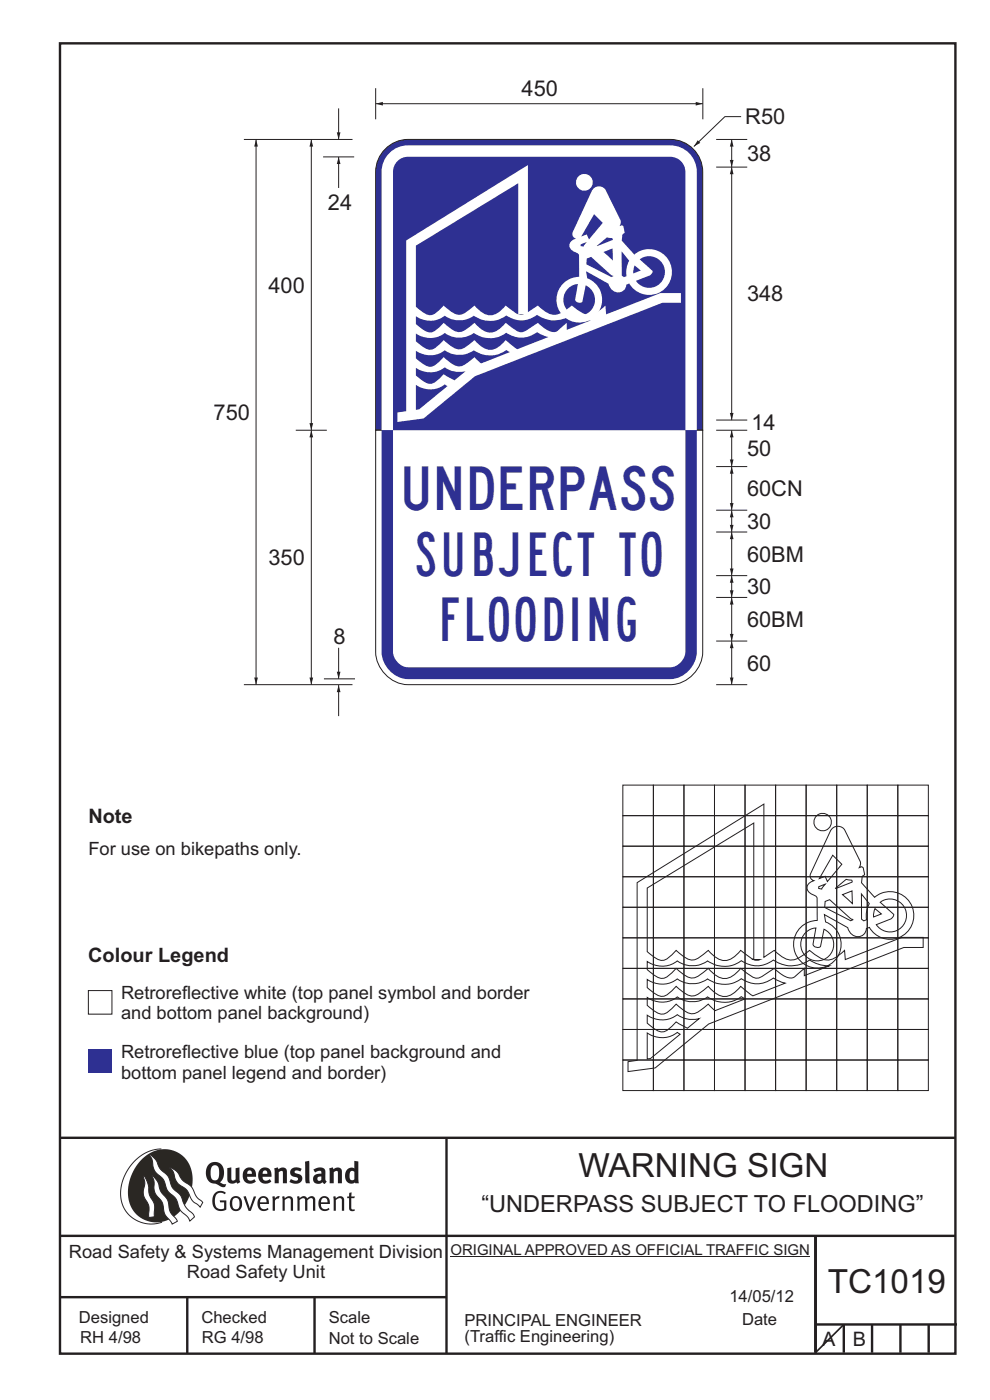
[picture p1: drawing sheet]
<svg xmlns="http://www.w3.org/2000/svg" width="210mm" height="297mm" viewBox="0 0 210 297" stroke-linecap="round" stroke-linejoin="round" font-family="sans-serif">
<g fill="none" stroke="#231f20" stroke-width=".51">
<path d="M12.7 9.2h190v278h-190zM12.7 241.4h190M94.7 241.4v45.8M12.7 275.2h82M12.7 262.2h190.1M39.7 275.2v12M66.7 275.2v12M173 262.2v24.8M173 281h30M179 281v6M185 281v6M191 281v6"/>
<path d="M197 281v6"/>
</g>
<path d="M95.5 266.7h76.3" fill="none" stroke="#231f20" stroke-width=".21"/>
<path d="M34.2 243.8a9.5 9.5 0 0 0-8.6 10.4 6.5 6.5 0 0 0 8.8 5.1" fill="none" stroke="#2a2723" stroke-width=".21"/>
<path d="M30.1 246a6.1 6.1 0 0 1 7.3-1.6 6.1 6.1 0 0 1 3.4 6.6 8.8 8.8 0 0 1-7.1 8.3 6.1 6.1 0 0 1-6.5-7.4 10.5 10.5 0 0 1 2.9-5.9z" fill-rule="evenodd" fill="#2a2723"/>
<g fill="#fff" stroke="#2a2723" stroke-width=".21">
<path d="M30.4 249.4l.3 .3 .6 1.2 .4 2.5 1 2.1 .1 2.7-1.2 .1v-2.5l-1-1.8-.2-.6 .3-2.4z" fill-rule="evenodd"/>
<path d="M36 247.7l.5 .2 .9 .6 1.3 1.9 2 1.5 1 2 1.3 1.2-.5 1-1.7-1.4-1.2-2.3-1.9-1.4-.6-.9-.4-1.5z" fill-rule="evenodd"/>
<path d="M31.7 245l.3 .1 .9 .8 1.1 2.1 1.6 1.5 1 2.5 1.6 1.5 1.2 2.6 1.6 1.6 .3 .5-1 .9-.5-.9-1.6-1.5-1-2.5-1.7-1.6-.9-2.4-1.7-1.7-.4-.9-.3-1.6z" fill-rule="evenodd"/>
<path d="M32.2 249.4l.5 .4 .7 .9 .7 2.1 1.5 1.9 .5 2.4 1.5 1.8v.2l-1.1 .6-1.5-2.1-.6-2.6-1.5-1.9-.2-.9v-1.6z" fill-rule="evenodd"/>
</g>
<g fill="#231f20">
<path d="M45.6 253.1l.5-.3 .7-.1 .6 .1 .5 .3-.2 .3-.9-.3-.8 .2-.3 .6-.1 1.1 .1 .7 .3 .5 .5 .3h.6l.4-.1v-1.3h-.8l-.1-.4h1.4v1.9l-.7 .3h-.7l-.7-.2-.5-.5-.3-.7-.1-1 .2-.8z" fill-rule="evenodd"/>
<path d="M49.5 254.3l.7-.1 .5 .5 .1 1.2-.2 .4-.3 .2h-.5l-.4-.4-.1-1zM49.2 254.1l-.5 1.1 .3 1.2 .7 .5 1-.1 .4-.4 .2-.5v-.8l-.2-.7-.3-.4-.5-.2h-.6z" fill-rule="evenodd"/>
<path d="M51.6 253.9l.5-.1 .9 2.6 .8-2.6h.5l-1.1 3.1h-.5z" fill-rule="evenodd"/>
<path d="M55.4 254.3l.4-.2 .4 .2 .3 .2v.6h-1.3zM55.1 254.1l-.5 1v.7l.3 .6 .4 .4 .5 .1 1.1-.2 .1-.1-.2-.3-.6 .2-.7-.1-.2-.3-.1-.5v-.2h1.8l-.2-1.2-.8-.4h-.5z" fill-rule="evenodd"/>
<path d="M57.7 253.9l.5-.1 .1 .5 .5-.4 .5-.1-.2 .5-.4 .1-.3 .3-.1 2.2h-.5z" fill-rule="evenodd"/>
<path d="M59.8 253.9l.5-.1a.24 .24 0 0 0 .1 .4 .24 .24 0 0 0 .3-.2l.8-.2 .6 .4 .1 2.7h-.5v-2.4l-.2-.2-.3-.1-.8 .4v2.3h-.5z" fill-rule="evenodd"/>
<path d="M63 253.9l.5-.1a.24 .24 0 0 0 .1 .4 .24 .24 0 0 0 .3-.3l.6-.1 .5 .2a.23 .23 0 0 0 .2 .2 .23 .23 0 0 0 .2-.2l.8-.2 .6 .4 .1 2.7h-.5v-2.4l-.1-.2-.3-.1-.8 .5v2.2h-.5v-2.4l-.1-.2-.3-.1-.7 .4v2.3h-.5z" fill-rule="evenodd"/>
<path d="M68.4 254.3l.4-.2 .4 .2 .3 .8h-1.4zM68 254.1l-.4 1v.7l.2 .6 .4 .4 .5 .1 1-.2 .2-.1-.2-.3-.6 .2-.7-.1-.2-.4-.1-.6h1.9l-.2-1.1-.4-.4-.5-.1h-.5z" fill-rule="evenodd"/>
<path d="M70.7 253.9l.4-.1a.24 .24 0 0 0 .2 .4 .24 .24 0 0 0 .3-.2l.8-.2 .5 .4 .1 2.7h-.5v-2.3l-.1-.3-.3-.1-.9 .4v2.3h-.4z" fill-rule="evenodd"/>
<path d="M74.1 253.1l.5-.1-.1 .8h.8l-.2 .4h-.6v2.2l.2 .2 .5-.1 .1 .4h-.3h-.6l-.3-.4-.1-2.3h-.3v-.4h.3z" fill-rule="evenodd"/>
<path d="M45 247.4l.4-.2h.4l.6 .6v1.8l-.2 .5-.3 .3-.7-.1-.4-.5-.1-1.5zM44.3 247l-.4 .6-.2 .9v1l.4 .8 .6 .6 1.1 .3 1.5 .7 .5-.1 .2-.6h-.6l-.8-.4 .7-.9 .2-1.5a1.91 1.91 0 0 0-1.1-1.7 1.91 1.91 0 0 0-2.1 .3z" fill-rule="evenodd"/>
<path d="M48.2 247.8l.9-.1v2.4l.1 .3 .3 .1 .5-.3v-2.3l.8-.2v2.6l.2 .5-.7 .3a.39 .39 0 0 0-.7 0h-.8l-.5-.5z" fill-rule="evenodd"/>
<path d="M52.6 248.5l.3-.2 .3 .1 .2 .6h-1zM51.9 248.1l-.3 .5-.1 .7 .1 .8 .3 .6 .5 .3 .6 .1 .7-.1 .6-.3-.4-.5-.4 .2-.5 .1-.4-.2-.2-.4v-.2h1.9l-.1-1-.3-.7-1-.3-.5 .1z" fill-rule="evenodd"/>
<path d="M55.9 248.5l.3-.2 .3 .1 .2 .6h-1zM55.2 248.1l-.3 .5-.1 .8 .1 .7 .3 .6 .5 .3 .6 .1 .7-.1 .6-.3-.4-.5-.5 .3-.6-.1-.4-.5v-.2h1.9l-.1-1-.3-.6-.5-.3-.5-.1-.5 .1z" fill-rule="evenodd"/>
<path d="M58.1 247.9l.8-.2 .1 .4 1-.4 .7 .3 .2 .5v2.5h-.9v-2.2l-.2-.4-.7 .3v2.3h-.8z" fill-rule="evenodd"/>
<path d="M61.8 248l.9-.3 1.3 .3-.3 .6-.8-.3-.4 .3 .1 .3 1 .3 .4 .4 .1 .8-.5 .5-1 .2-1.2-.3 .3-.7 1.1 .4h.2l.2-.3-.1-.3-1-.3-.4-.3-.1-.7z" fill-rule="evenodd"/>
<path d="M67.4 249.8l.8-.2v.7l-.4 .2h-.3l-.2-.3zM66.5 248.1l.3 .7 .8-.4 .5 .2a.35 .35 0 0 1 0 .4 .35 .35 0 0 1-.5 0l-1 .4-.2 1 .2 .4 .3 .3h1.1a.49 .49 0 0 1 .9 .1l.4-.5-.3-.4v-1.8l-.1-.5-.5-.2-.6-.1z" fill-rule="evenodd"/>
<path d="M69.8 247.9l.8-.2 .1 .4 1-.4 .7 .3 .1 .5v2.5h-.8v-2.3l-.3-.3-.6 .3v2.3h-.9z" fill-rule="evenodd"/>
<path d="M74.4 248.5l.4-.1 .4 .2v1.6l-.4 .2-.4-.1-.2-.3v-1zM75.2 246.3v1.3a.19 .19 0 0 1-.1 .3 .19 .19 0 0 1-.3-.2l-.8 .2-.5 .5-.3 .9 .1 1 .4 .5 .5 .3h.6l.5-.2 .1 .1h.7l-.1-4.6z" fill-rule="evenodd"/>
<path d="M64.7 246.5l.9-.2 .2 4.7h-.9l-.1-.3z" fill-rule="evenodd"/>
</g>
<path d="M179 281l-6 6" fill="none" stroke="#231f20" stroke-width=".35"/>
<path d="M18.7 222.7h5v5h-5z" fill-rule="evenodd" fill="#2e3092"/>
<path d="M18.7 210.2h5v5h-5z" fill-rule="evenodd" fill="#fff" stroke="#231f20" stroke-width=".21"/>
<path d="M155.2 136v9.3" fill="none" stroke="#231f20" stroke-width=".21"/>
<g fill="#231f20">
<path d="M155.2 136l.4 1.5h-.8z"/>
<path d="M154.8 143.8h.8l-.4 1.5z"/>
</g>
<path d="M155.2 126.8v9.2" fill="none" stroke="#231f20" stroke-width=".21"/>
<g fill="#231f20">
<path d="M155.2 126.8l.4 1.5h-.8z"/>
<path d="M154.8 134.5h.8l-.4 1.5z"/>
</g>
<path d="M155.2 122.1v4.7" fill="none" stroke="#231f20" stroke-width=".21"/>
<g fill="#231f20">
<path d="M155.2 122.1l.4 1.5h-.8z"/>
<path d="M154.8 125.2h.8l-.4 1.6z"/>
</g>
<path d="M155.2 108.2v4.7" fill="none" stroke="#231f20" stroke-width=".21"/>
<g fill="#231f20">
<path d="M155.2 108.2l.4 1.6h-.8z"/>
<path d="M154.8 111.4h.8l-.4 1.5z"/>
</g>
<path d="M155.2 112.9v9.2" fill="none" stroke="#231f20" stroke-width=".21"/>
<g fill="#231f20">
<path d="M155.2 112.9l.4 1.5h-.8z"/>
<path d="M154.8 120.6h.8l-.4 1.5z"/>
</g>
<path d="M155.2 99v9.2" fill="none" stroke="#231f20" stroke-width=".21"/>
<g fill="#231f20">
<path d="M155.2 99l.4 1.5h-.8z"/>
<path d="M154.8 106.7h.8l-.4 1.5z"/>
</g>
<path d="M155.2 91.3v7.7" fill="none" stroke="#231f20" stroke-width=".21"/>
<g fill="#231f20">
<path d="M155.2 91.3l.4 1.5h-.8z"/>
<path d="M154.8 97.5h.8l-.4 1.5z"/>
</g>
<path d="M155.2 35.4v53.7" fill="none" stroke="#231f20" stroke-width=".21"/>
<g fill="#231f20">
<path d="M155.2 35.4l.4 1.6h-.8z"/>
<path d="M154.8 87.6h.8l-.4 1.5z"/>
</g>
<path d="M155.2 29.6v5.8" fill="none" stroke="#231f20" stroke-width=".21"/>
<g fill="#231f20">
<path d="M155.2 29.6l.4 1.5h-.8z"/>
<path d="M154.8 33.9h.8l-.4 1.5z"/>
</g>
<path d="M151.9 35.4h6.6M151.9 29.6h6.6M157.2 24.7h-3.4l-6.6 6.4M151.9 99h6.6M151.9 91.3h6.6M151.9 89.1h6.6M151.9 108.2h6.6M151.9 112.9h6.6M151.9 136h6.6M151.9 122.1h6.6M151.9 126.8h6.6M151.9 145.3h6.6" fill="none" stroke="#231f20" stroke-width=".21"/>
<path d="M148 29.8l.5 .5-1.3 .8z" fill="#231f20"/>
<path d="M79.7 22h69.4" fill="none" stroke="#231f20" stroke-width=".21"/>
<g fill="#231f20">
<path d="M147.6 21.6l1.5 .4-1.5 .4z"/>
<path d="M79.7 22l1.5-.4v.8z"/>
</g>
<path d="M79.7 18.7v6.6M149.1 18.7v6.6" fill="none" stroke="#231f20" stroke-width=".21"/>
<path d="M82.1 31.3a6.8 6.8 0 0 1 4.4-1.7h55.7a6.9 6.9 0 0 1 6.9 6.9v54.8h-69.4v-54.8a6.9 6.9 0 0 1 2.4-5.2z" fill-rule="evenodd" fill="#2e3092" stroke="#231f20" stroke-width=".21"/>
<path d="M79.7 91.3h69.4v47.1a7.2 7.2 0 0 1-6.9 6.9h-55.7a7.2 7.2 0 0 1-6.8-6.9z" fill-rule="evenodd" fill="#fff" stroke="#231f20" stroke-width=".21"/>
<path d="M82.6 32.5a5.6 5.6 0 0 1 3.9-1.7h55.7a5.6 5.6 0 0 1 5.6 5.7v54.8h-66.9v-54.8a5.6 5.6 0 0 1 1.7-4z" fill-rule="evenodd" fill="#fff"/>
<g fill="#2e3092">
<path d="M80.9 91.3h66.9v47.1a6 6 0 0 1-5.6 5.7h-55.7a6 6 0 0 1-5.6-5.7z" fill-rule="evenodd"/>
<path d="M84.3 34.2a3.1 3.1 0 0 1 2.2-.9h55.7a3.2 3.2 0 0 1 3.2 3.2v54.8h-62v-54.8a3.2 3.2 0 0 1 .9-2.3z" fill-rule="evenodd"/>
</g>
<g fill="#fff">
<path d="M83.4 91.3h62v47.1a3.5 3.5 0 0 1-3.2 3.2h-55.7a3.5 3.5 0 0 1-3.1-3.2z" fill-rule="evenodd"/>
<path d="M122.2 38.7a1.78 1.78 0 0 1 3.5 0 1.78 1.78 0 0 1-3.5 0zM124.5 54.9l.9-.4 1.6 1.4a12.4 12.4 0 0 0 3.1 2.6l-.4 .3-5.3-2.7zM128 53.5l1.9-.8 .1 2.6zM126.6 52.2l2.1-1.8 1.2 .2v.3zM125.8 40.1l-4.3 9.2a.99 .99 0 0 0 .7 1.3 1.47 1.47 0 0 0-1.4 1.5 1.47 1.47 0 0 0 1.4 1.5l.5 .3 .1 .3 .1 4.5a4.9 4.9 0 0 0-4.5 6.8 4.9 4.9 0 0 0 8 1.4 4.9 4.9 0 0 0-1.8-7.9l-.3-1.5 4.8 2.7a1.95 1.95 0 0 0 1.5 1.8 1.95 1.95 0 0 0 2.1-1l.2-.6 .6-.3a4.9 4.9 0 0 0 6.9 1.7 4.9 4.9 0 0 0 1.2-7 4.9 4.9 0 0 0-7-.8l-2.7-2.9v-.3a1.2 1.2 0 0 1 .6-1.4l-.3-1.4-.3-.2-.5 .2 .3-.7-.1-.6-3.1-6.3a1.67 1.67 0 0 0-2.7-.3zM126 45.4l1.9 1.9-3 3.5-.4-1.1-1.2 .5zM123.2 51.9l1.3-.6-.7 1-.6-.1zM120.5 61.2a3.4 3.4 0 0 0 .3 5 3.4 3.4 0 0 0 4.9-.9 3.4 3.4 0 0 0-1.5-4.8l-.7 3.5a.9 .9 0 0 1-1.5-.5l.6-3.2-1 .2zM135.7 55a3.4 3.4 0 0 1 4.7 .8 3.4 3.4 0 0 1-.8 4.7 3.4 3.4 0 0 1-4.7-.9l2.9-1.2a1 1 0 0 0 .6-.9zM134.6 56.3l1.3 1.1-1.6 .6 .1-.9zM131.9 53.3l1.6 2-.6 1.6v1.7l-.6 .2-.4-.3z" fill-rule="evenodd"/>
<path d="M86.2 51l25.8-16v31.2l2.1-1.4a5.7 5.7 0 0 0 3.7 2 6.7 6.7 0 0 0 3.5-2l.8 .7a3.7 3.7 0 0 0 4 1.1l.7-.4 1.6-1.4 .2 1.9 11.5-4.5h4.3v2h-3.9l-39.8 15.6-10.9 9-5.5 .7v-2l1.9-.3zM109.9 66.7l.7 .1 .6-.1zM88.2 52.1v13a5 5 0 0 0 3.4 1.7 6.3 6.3 0 0 0 2.5-2 6.3 6.3 0 0 0 3.1 2 3.8 3.8 0 0 0 2.6-1.3l.9-.7a5.1 5.1 0 0 0 3.3 2.1 4.4 4.4 0 0 0 3.3-2.1l2.6 1.9v-27.8zM88.2 67.1v1.7a5 5 0 0 0 3.4 1.7 6.3 6.3 0 0 0 2.5-2 6.3 6.3 0 0 0 3.1 2 3.8 3.8 0 0 0 2.6-1.3l.9-.7a5.1 5.1 0 0 0 3.3 2.1 4.4 4.4 0 0 0 3.3-2.1l1 .8a3.2 3.2 0 0 0 2.8 1.1l3-1.9a4.9 4.9 0 0 0 3.8 1.9l2.3-1.9v1.5l5.1-2-1.9-.3-2.1-.9a6.4 6.4 0 0 1-7.4 0 5.4 5.4 0 0 1-6.5 .1 5.8 5.8 0 0 1-6.9 .1 5.3 5.3 0 0 1-6.2 0 5.1 5.1 0 0 1-6.1 .1zM88.2 70.8v1.6a5 5 0 0 0 3.4 1.8 6.3 6.3 0 0 0 2.5-2 6.3 6.3 0 0 0 3.1 1.9 3.8 3.8 0 0 0 2.6-1.2l.9-.7a5.1 5.1 0 0 0 3.3 2 4.4 4.4 0 0 0 3.3-2l2.4 1.9 6.6-2.6-1-.3-1.4-.7a5.4 5.4 0 0 1-6.5 .1 5.8 5.8 0 0 1-6.9 0 5.3 5.3 0 0 1-6.2 0 5.1 5.1 0 0 1-6.1 .2zM88.2 74.4v1.6a5 5 0 0 0 3.4 1.8 6.3 6.3 0 0 0 2.5-2 6.3 6.3 0 0 0 3.1 1.9 3.8 3.8 0 0 0 2.6-1.2l.9-.7 1.4 1.3 6.1-2.4-.8-.4a5.8 5.8 0 0 1-6.9 0 5.3 5.3 0 0 1-6.2 0 5.1 5.1 0 0 1-6.1 .1zM88.2 78v1.7a5 5 0 0 0 3.4 1.7 6.3 6.3 0 0 0 2.5-2l2.3 1.3 2.4-1.9a5.4 5.4 0 0 1-4.5-.9 5.1 5.1 0 0 1-6.1 .1zM88.2 81.7v5.3l.7-.1 6-5-.6-.4a5.1 5.1 0 0 1-6.1 .2z" fill-rule="evenodd"/>
</g>
<path d="M54.3 29.6v115.7" fill="none" stroke="#231f20" stroke-width=".21"/>
<g fill="#231f20">
<path d="M54.3 29.6l.4 1.5h-.8z"/>
<path d="M53.9 143.8h.8l-.4 1.5z"/>
</g>
<path d="M66 91.3v54" fill="none" stroke="#231f20" stroke-width=".21"/>
<g fill="#231f20">
<path d="M66 91.3l.4 1.5h-.8z"/>
<path d="M65.6 143.8h.8l-.4 1.5z"/>
</g>
<path d="M66 29.6v61.7" fill="none" stroke="#231f20" stroke-width=".21"/>
<g fill="#231f20">
<path d="M66 29.6l.4 1.5h-.8z"/>
<path d="M65.6 89.8h.8l-.4 1.5z"/>
</g>
<path d="M71.8 145.3v6.6" fill="none" stroke="#231f20" stroke-width=".21"/>
<path d="M71.8 145.3l.4 1.5h-.8z" fill="#231f20"/>
<path d="M71.8 33.3v6.6" fill="none" stroke="#231f20" stroke-width=".21"/>
<path d="M71.8 33.3l.4 1.5h-.8z" fill="#231f20"/>
<path d="M71.8 137.4v6.6" fill="none" stroke="#231f20" stroke-width=".21"/>
<path d="M71.4 142.5h.8l-.4 1.5z" fill="#231f20"/>
<path d="M71.8 23v6.6" fill="none" stroke="#231f20" stroke-width=".21"/>
<path d="M71.4 28.1h.8l-.4 1.5z" fill="#231f20"/>
<g fill="none" stroke="#231f20" stroke-width=".21">
<path d="M51.7 29.6h23.1M68.5 33.3h6.6M62.7 91.3h6.6M51.7 145.3h23.1M68.7 144h6.6M132.1 166.6h6.5v6.4h-6.5zM132.1 173h6.5v6.5h-6.5zM132.1 179.5h6.5v6.5h-6.5zM138.6 166.6h6.5v6.4h-6.5zM138.6 173h6.5v6.5h-6.5zM138.6 179.5h6.5v6.5h-6.5zM145.1 166.6h6.5v6.4h-6.5z"/>
<path d="M145.1 173h6.5v6.5h-6.5zM145.1 179.5h6.5v6.5h-6.5zM151.6 166.6h6.4v6.4h-6.4zM151.6 173h6.4v6.5h-6.4zM151.6 179.5h6.4v6.5h-6.4zM158 166.6h6.5v6.4h-6.5zM158 173h6.5v6.5h-6.5zM158 179.5h6.5v6.5h-6.5zM164.5 166.6h6.5v6.4h-6.5zM164.5 173h6.5v6.5h-6.5zM164.5 179.5h6.5v6.5h-6.5zM171 166.6h6.5v6.4h-6.5z"/>
<path d="M171 173h6.5v6.5h-6.5zM171 179.5h6.5v6.5h-6.5zM176.4 175.9a1.73 1.73 0 0 1 2.8 .3l3.3 6.6v.6l-.2 .7 .5-.2 .3 .2 .3 1.4a1.25 1.25 0 0 0-.6 1.5v.3l2.7 3.1a5.1 5.1 0 0 1 7.3 .8 5.1 5.1 0 0 1-1.2 7.3 5.1 5.1 0 0 1-7.2-1.7l-.6 .2a1.9 1.9 0 0 1-1.6 1.7 1.9 1.9 0 0 1-2.1-1.1l-.3-.8-4.9-2.8 .2 1.6a5.1 5.1 0 0 1 2 8.2 5.1 5.1 0 0 1-8.4-1.4 5.1 5.1 0 0 1 4.7-7.1l-.1-4.7-.1-.4-.6-.3a1.5 1.5 0 0 1-1.3-1 1.5 1.5 0 0 1 .5-1.6l.9-.5a1.03 1.03 0 0 1-.8-1.3zM177.5 166.6h6.5v6.4h-6.5zM177.5 173h6.5v6.5h-6.5zM177.5 179.5h6.5v6.5h-6.5zM184 166.6h6.4v6.4h-6.4zM184 173h6.4v6.5h-6.4zM184 179.5h6.4v6.5h-6.4zM190.4 166.6h6.5v6.4h-6.5zM190.4 173h6.5v6.5h-6.5zM190.4 179.5h6.5v6.5h-6.5z"/>
<path d="M132.1 186h6.5v6.5h-6.5zM132.1 192.5h6.5v6.5h-6.5zM132.1 199h6.5v6.5h-6.5zM135.2 187.3l26.8-16.7v32.5l2.2-1.5a5.9 5.9 0 0 0 3.8 2.1 7 7 0 0 0 3.7-2.1l.9 .7a3.8 3.8 0 0 0 4.1 1.1l.7-.4 1.8-1.4 .1 2 12-4.7h4.5v2.1h-4.1l-41.4 16.3-11.3 9.3-5.8 .7v-2.1l2-.2zM137.3 188.4l22.6-13.8v29l-2.8-2a5.2 5.2 0 0 1-3.3 2.2 4.7 4.7 0 0 1-3.6-2.2l-.8 .7a4 4 0 0 1-3 1.3 7.7 7.7 0 0 1-3-2 6.5 6.5 0 0 1-2.6 2.1 3.2 3.2 0 0 1-2.6-1l-.9-.8zM138.6 186h6.5v6.5h-6.5zM138.6 192.5h6.5v6.5h-6.5zM138.6 199h6.5v6.5h-6.5zM145.1 186h6.5v6.5h-6.5zM145.1 192.5h6.5v6.5h-6.5zM145.1 199h6.5v6.5h-6.5zM151.6 186h6.4v6.5h-6.4z"/>
<path d="M151.6 192.5h6.4v6.5h-6.4zM151.6 199h6.4v6.5h-6.4zM158 186h6.5v6.5h-6.5zM158 192.5h6.5v6.5h-6.5zM158 199h6.5v6.5h-6.5zM164.5 186h6.5v6.5h-6.5zM164.5 192.5h6.5v6.5h-6.5zM164.5 199h6.5v6.5h-6.5zM170.9 197.9l1.2-.8 1-.2-.6 3.3a.94 .94 0 0 0 1.6 .5l.7-3.5a3.5 3.5 0 0 1 1.6 5 3.5 3.5 0 0 1-5.2 .9 3.5 3.5 0 0 1-.3-5.2zM171 186h6.5v6.5h-6.5zM171 192.5h6.5v6.5h-6.5zM171 199h6.5v6.5h-6.5z"/>
<path d="M173.7 188.1l1.4-.5-.8 1-.6-.1zM175 191.3l1-.4 1.7 1.5a13 13 0 0 0 3.2 2.7l-.4 .2-5.6-2.8zM176.6 181.5l2 1.9-3.1 3.6-.5-1.1-1.2 .5zM177.2 188.4l2.3-1.8 1.2 .2v.4zM177.5 186h6.5v6.5h-6.5zM177.5 192.5h6.5v6.5h-6.5zM177.5 199h6.5v6.5h-6.5zM178.7 189.8l2-.8 .1 2.7zM182.7 189.7l1.7 2-.6 1.7v1.7l-.6 .3-.4-.4zM184 186h6.4v6.5h-6.4zM184 192.5h6.4v6.5h-6.4zM184 199h6.4v6.5h-6.4z"/>
<path d="M185.6 192.8l1.4 1.1-1.7 .7v-.8zM186.7 191.4a3.5 3.5 0 0 1 4.9 .8 3.5 3.5 0 0 1-.8 4.9 3.5 3.5 0 0 1-4.9-.9l3-1.2a1.04 1.04 0 0 0 .6-1zM190.4 186h6.5v6.5h-6.5zM190.4 192.5h6.5v6.5h-6.5zM190.4 199h6.5v6.5h-6.5zM132.1 205.5h6.5v6.4h-6.5zM132.1 211.9h6.5v6.5h-6.5zM132.1 218.4h6.5v6.5h-6.5zM137.3 204a5.4 5.4 0 0 0 6.4-.1 5.5 5.5 0 0 0 6.4 0 6.1 6.1 0 0 0 7.2-.1 5.6 5.6 0 0 0 6.8-.1 6.5 6.5 0 0 0 7.6 0l2.2 1 2 .2-5.3 2.1v-1.5l-1.3 1.1a2.23 2.23 0 0 1-3.4 .2l-1.7-1.3-1 .7a4.6 4.6 0 0 1-3 1.3l-1.2-.6-1.9-1.4a5.2 5.2 0 0 1-3.3 2.1 4.7 4.7 0 0 1-3.6-2.1l-.8 .6a4 4 0 0 1-3 1.4 7.7 7.7 0 0 1-3-2 6.5 6.5 0 0 1-2.6 2 3.2 3.2 0 0 1-2.6-1l-.9-.8zM137.3 207.8a5.4 5.4 0 0 0 6.4-.1 5.5 5.5 0 0 0 6.4 0 6.1 6.1 0 0 0 7.2-.1 5.6 5.6 0 0 0 6.8-.1l1.4 .8 1.1 .3-6.9 2.7-2.6-2a5.2 5.2 0 0 1-3.3 2.1 4.7 4.7 0 0 1-3.6-2.1l-.8 .6a4 4 0 0 1-3 1.4 7.7 7.7 0 0 1-3-2 6.5 6.5 0 0 1-2.6 2.1 3.2 3.2 0 0 1-2.6-1.1l-.9-.8zM137.3 211.6a5.4 5.4 0 0 0 6.4-.1 5.5 5.5 0 0 0 6.4 0 6.1 6.1 0 0 0 7.2 0l.8 .4-6.4 2.5-1.5-1.4-.8 .7a4 4 0 0 1-3 1.3 7.7 7.7 0 0 1-3-2 6.5 6.5 0 0 1-2.6 2.1 3.2 3.2 0 0 1-2.6-1l-.9-.8zM137.3 215.4a5.4 5.4 0 0 0 6.4-.1 5.5 5.5 0 0 0 4.6 .8l-2.5 2.1-2.4-1.4a6.5 6.5 0 0 1-2.6 2.1 3.2 3.2 0 0 1-2.6-1.1l-.9-.7z"/>
<path d="M137.3 219.2a5.4 5.4 0 0 0 6.4-.2l.6 .4-6.3 5.2-.7 .1zM138.6 205.5h6.5v6.4h-6.5zM138.6 211.9h6.5v6.5h-6.5zM138.6 218.4h6.5v6.5h-6.5zM145.1 205.5h6.5v6.4h-6.5zM145.1 211.9h6.5v6.5h-6.5zM145.1 218.4h6.5v6.5h-6.5zM151.6 205.5h6.4v6.4h-6.4zM151.6 211.9h6.4v6.5h-6.4zM151.6 218.4h6.4v6.5h-6.4zM158 205.5h6.5v6.4h-6.5zM158 211.9h6.5v6.5h-6.5z"/>
<path d="M158 218.4h6.5v6.5h-6.5zM159.9 203.6h1.3l-.6 .1zM164.5 205.5h6.5v6.4h-6.5zM164.5 211.9h6.5v6.5h-6.5zM164.5 218.4h6.5v6.5h-6.5zM171 205.5h6.5v6.4h-6.5zM171 211.9h6.5v6.5h-6.5zM171 218.4h6.5v6.5h-6.5zM177.5 205.5h6.5v6.4h-6.5zM177.5 211.9h6.5v6.5h-6.5zM177.5 218.4h6.5v6.5h-6.5zM184 205.5h6.4v6.4h-6.4z"/>
<path d="M184 211.9h6.4v6.5h-6.4zM184 218.4h6.4v6.5h-6.4zM190.4 205.5h6.5v6.4h-6.5zM190.4 211.9h6.5v6.5h-6.5zM190.4 218.4h6.5v6.5h-6.5zM132.1 224.9h6.5v6.5h-6.5zM138.6 224.9h6.5v6.5h-6.5zM145.1 224.9h6.5v6.5h-6.5zM151.6 224.9h6.4v6.5h-6.4zM158 224.9h6.5v6.5h-6.5zM164.5 224.9h6.5v6.5h-6.5zM171 224.9h6.5v6.5h-6.5z"/>
<path d="M177.5 224.9h6.5v6.5h-6.5zM184 224.9h6.4v6.5h-6.4zM190.4 224.9h6.5v6.5h-6.5z"/>
<circle cx="174.5" cy="174.4" r="1.85"/>
</g>
<g font-size="9.3" fill="#2e3092">
<text x="85.8" y="108.2">UNDERPASS</text>
<text x="88.4" y="122.1">SUBJECT TO</text>
<text x="93.8" y="136">FLOODING</text>
</g>
<g font-size="7.1" fill="#231f20">
<text x="122.7" y="249.7">WARNING SIGN</text>
<text x="175.6" y="274.3">TC1019</text>
</g>
<text font-size="5" fill="#231f20" x="102.1" y="257.1">“UNDERPASS SUBJECT TO FLOODING”</text>
<g font-size="4.6" fill="#231f20">
<text x="110.7" y="20.4">450</text>
<text x="158.1" y="26.3">R50</text>
<text x="158.5" y="34.1">38</text>
<text x="69.6" y="44.6">24</text>
<text x="56.9" y="62.1">400</text>
<text x="158.5" y="63.9">348</text>
<text x="45.3" y="89">750</text>
<text x="159.4" y="91.3">14</text>
<text x="158.5" y="96.8">50</text>
<text x="158.5" y="105.3">60CN</text>
<text x="158.5" y="112.2">30</text>
<text x="56.9" y="119.9">350</text>
<text x="158.5" y="119.2">60BM</text>
<text x="158.5" y="126.1">30</text>
<text x="70.8" y="136.7">8</text>
<text x="158.5" y="133">60BM</text>
<text x="158.5" y="142.3">60</text>
</g>
<g font-size="4.2" fill="#231f20">
<text x="18.7" y="174.5">Note</text>
<text x="18.7" y="204.2">Colour Legend</text>
<text x="174.4" y="285.6">A</text>
<text x="180.9" y="285.6">B</text>
</g>
<g font-size="3.9" fill="#231f20">
<text x="18.7" y="181.3">For use on bikepaths only.</text>
<text x="25.7" y="211.9">Retroreflective white (top panel symbol and border</text>
<text x="25.7" y="216.3">and bottom panel background)</text>
<text x="25.7" y="224.5">Retroreflective blue (top panel background and</text>
<text x="25.7" y="228.8">bottom panel legend and border)</text>
<text x="14.6" y="266.8">Road Safety &amp; Systems Management Division</text>
<text x="39.6" y="271.1">Road Safety Unit</text>
</g>
<g font-size="3.5" fill="#231f20">
<text x="16.7" y="280.6">Designed</text>
<text x="42.7" y="280.6">Checked</text>
<text x="69.7" y="280.6">Scale</text>
<text x="98.5" y="281.4">PRINCIPAL ENGINEER</text>
<text x="154.7" y="276.2">14/05/12</text>
<text x="157.4" y="281.2">Date</text>
<text x="17" y="284.8">RH 4/98</text>
<text x="42.8" y="284.8">RG 4/98</text>
<text x="69.7" y="285.2">Not to Scale</text>
<text x="98.5" y="284.8">(Traffic Engineering)</text>
</g>
<text font-size="3.2" fill="#231f20" x="95.5" y="266.3">ORIGINAL APPROVED AS OFFICIAL TRAFFIC SIGN</text>
</svg>
